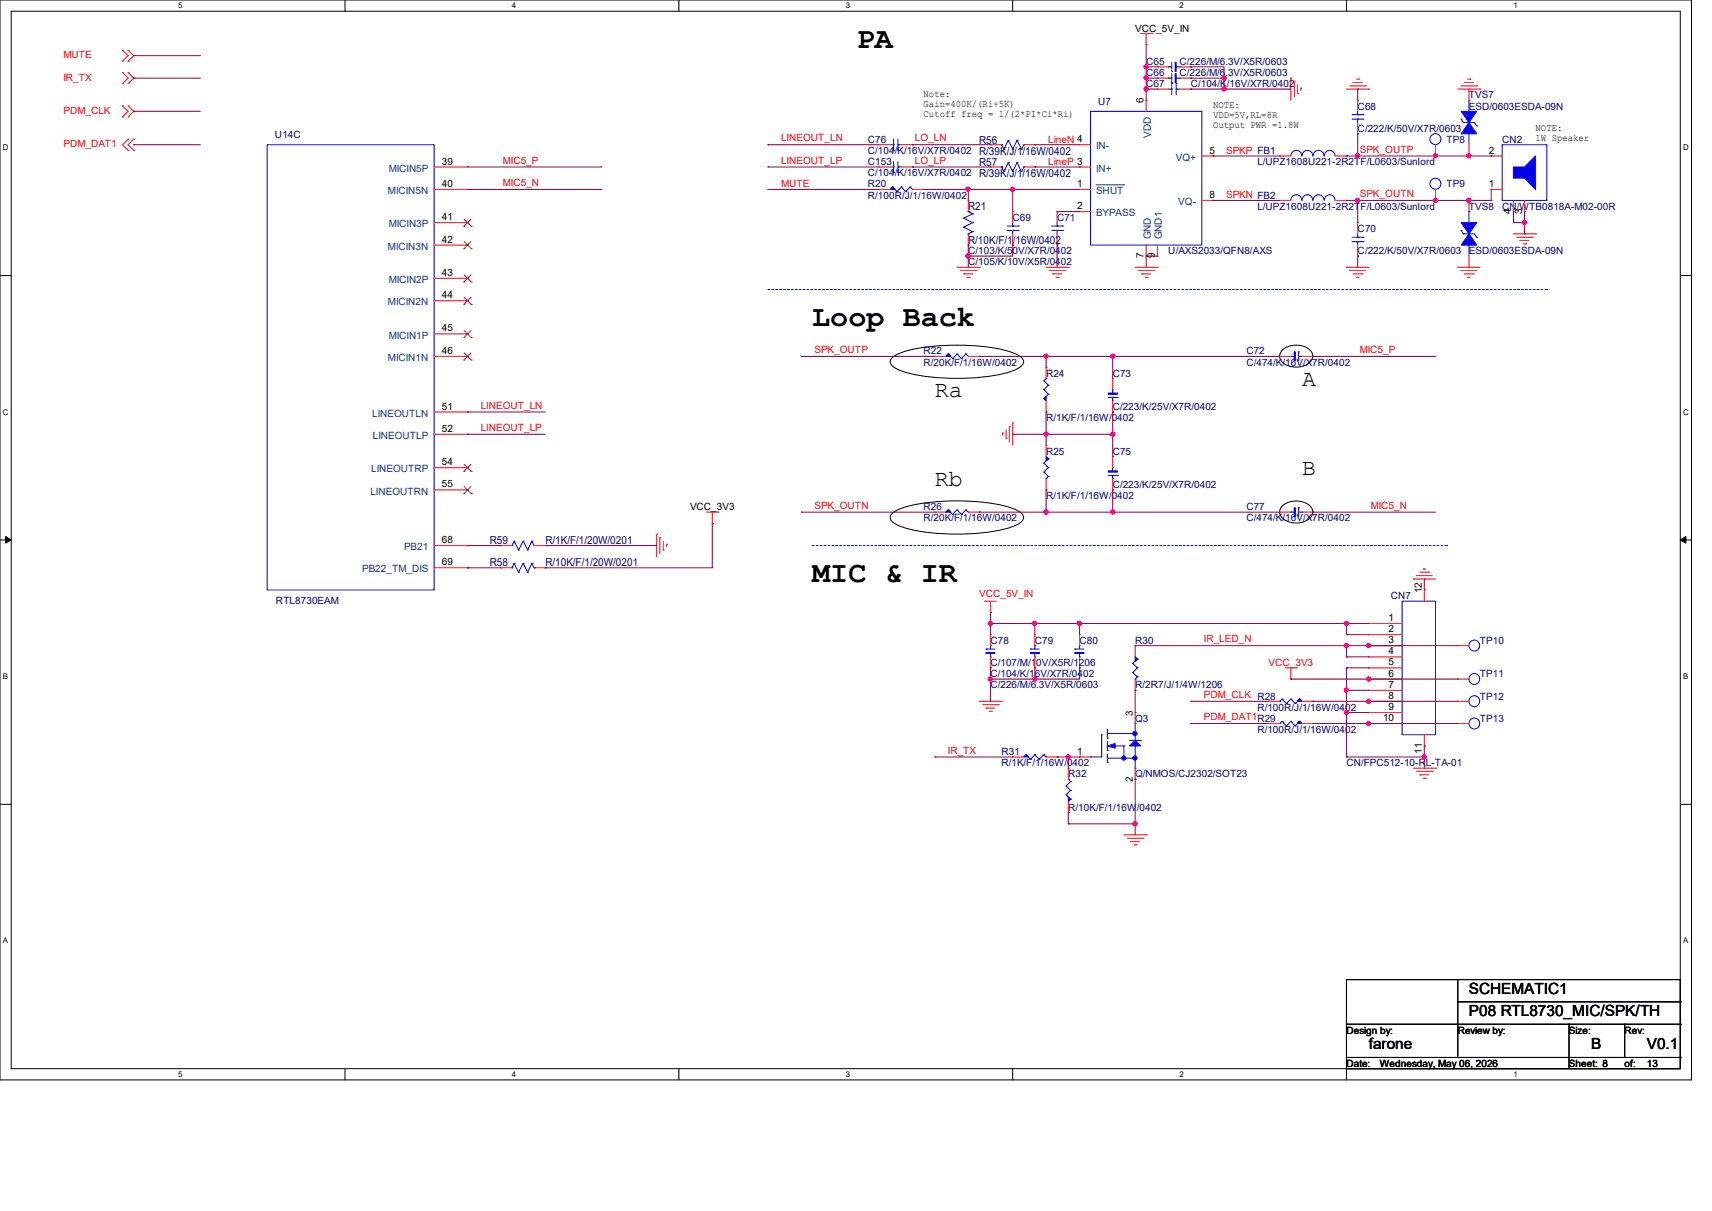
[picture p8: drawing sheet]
<svg xmlns="http://www.w3.org/2000/svg" width="297mm" height="210mm" viewBox="0 0 297 210" stroke-linecap="round" stroke-linejoin="round" font-family="sans-serif">
<path d="M0 0h293.5v187.3h-293.5zM1.9 1.9h289.6v183.4h-289.6z" fill="none" stroke="#000" stroke-width=".17"/>
<g fill="#fff">
<path d="M30.9 .2h.8v1.5h-.8z"/>
<path d="M30.9 185.5h.8v1.6h-.8z"/>
</g>
<path d="M59.9 0v1.9M59.9 185.3v2" fill="none" stroke="#000" stroke-width=".17"/>
<g fill="#fff">
<path d="M88.8 .2h.8v1.5h-.8z"/>
<path d="M88.8 185.5h.8v1.6h-.8z"/>
</g>
<path d="M117.8 0v1.9M117.8 185.3v2" fill="none" stroke="#000" stroke-width=".17"/>
<g fill="#fff">
<path d="M146.7 .2h.8v1.5h-.8z"/>
<path d="M146.7 185.5h.8v1.6h-.8z"/>
</g>
<path d="M175.7 0v1.9M175.7 185.3v2" fill="none" stroke="#000" stroke-width=".17"/>
<g fill="#fff">
<path d="M204.6 .2h.8v1.5h-.8z"/>
<path d="M204.6 185.5h.8v1.6h-.8z"/>
</g>
<path d="M233.6 0v1.9M233.6 185.3v2" fill="none" stroke="#000" stroke-width=".17"/>
<g fill="#fff">
<path d="M262.6 .2h.7v1.5h-.7z"/>
<path d="M262.6 185.5h.7v1.6h-.7z"/>
<path d="M.5 24.8h1v1.6h-1z"/>
<path d="M292 24.8h1v1.6h-1z"/>
<path d="M.5 70.7h1v1.5h-1z"/>
<path d="M292 70.7h1v1.5h-1z"/>
</g>
<path d="M0 47.8h1.9M291.5 47.8h2" fill="none" stroke="#000" stroke-width=".17"/>
<g fill="#fff">
<path d="M.5 116.5h.9v1.6h-.9z"/>
<path d="M292 116.5h.9v1.6h-.9z"/>
</g>
<path d="M0 93.6h1.9M291.5 93.6h2" fill="none" stroke="#000" stroke-width=".17"/>
<path d="M1 93l.9 .6-.9 .6zM291.5 93.6l1-.6v1.2z" fill="#000" stroke="#000" stroke-width=".17"/>
<g fill="#fff">
<path d="M.5 162.4h.9v1.5h-.9z"/>
<path d="M292 162.4h.9v1.5h-.9z"/>
</g>
<g fill="none" stroke="#000" stroke-width=".17">
<path d="M154.9 61.9a13.7 13.7 0 0 1 6.2-1.8 36.4 36.4 0 0 1 14.6 1.1 2.34 2.34 0 0 1 1.9 1.5 2.34 2.34 0 0 1-1.9 1.6 36.7 36.7 0 0 1-16 .9 12.1 12.1 0 0 1-4.8-1.6 .95 .95 0 0 1 0-1.7zM222.6 60.6a3.8 3.8 0 0 1 4.9 .3 1.53 1.53 0 0 1-.8 2.4 3.7 3.7 0 0 1-4.4-.7 1.4 1.4 0 0 1 .3-2zM154.9 88.9a13.7 13.7 0 0 1 6.2-1.8 36.4 36.4 0 0 1 14.6 1.1 2.34 2.34 0 0 1 1.9 1.5 2.34 2.34 0 0 1-1.9 1.6 36.7 36.7 0 0 1-16 .9 12.1 12.1 0 0 1-4.8-1.6 .95 .95 0 0 1 0-1.7zM222.6 87.6a3.8 3.8 0 0 1 4.9 .4 1.53 1.53 0 0 1-.8 2.3 3.7 3.7 0 0 1-4.4-.7 1.4 1.4 0 0 1 .3-2zM0 139.5h1.9M291.5 139.5h2M233.6 169.9h57.9v15.4h-57.9zM233.6 177.6h57.9M252.9 169.9h.1M252.9 173.7h38.6M252.9 169.9v13.5M272.2 177.6h.1"/>
<path d="M272.2 177.6v7.7M281.9 177.6h.1M281.9 177.6v5.8M291.5 177.6h.1M291.5 173.7h.1M233.6 183.4h57.9M291.5 183.4h.1"/>
</g>
<path d="M133.2 50.2h135.2M268.4 50.2h.1M140.9 94.6h110.1M251 94.6h.1" fill="none" stroke="#00f" stroke-width=".17" stroke-dasharray=".3 .3"/>
<g fill="none" stroke="#f00" stroke-width=".17">
<path d="M21.3 14.5h.1M21.3 12.6h.1M21.3 10.6h.1M21.3 8.7h.1M21.3 18.4h.1M21.3 12.6l.9 .9-.9 1M21.3 8.7l.9 1-.9 .9M21.3 18.4l.9 .9-.9 1M22.2 12.6h.1M22.2 14.5h.1M22.2 8.7h.1M22.2 10.6h.1"/>
<path d="M22.2 18.4h.1M22.2 12.6l1 .9-1 1M22.2 8.7l1 1-1 .9M22.2 18.4l1 .9-1 1M197.9 5.8h1.9M198.8 7.7h.1M198.8 17.4h.1M198.8 5.8v1.9M198.8 17.4v1.9M199.8 5.8h.1M200.8 13.5h.1M200.8 15.5h.1"/>
<path d="M200.8 11.6h.1M200.8 15.5h1.9M200.8 13.5h1.9M200.8 11.6h1.9M204.6 15.5h2M204.6 13.5h2M204.6 11.6h2M206.6 13.5h.1M206.6 15.5h.1M206.6 11.6h.1M223.9 13.5h.1M223.9 13.5v3.9"/>
<path d="M224.5 14.1h.1M224.5 14.1v2.7M225.1 16.2h.1M225.1 14.7v1.5M225.7 15.3h.1M225.7 15.3v.4M233.6 15.5h3.8M234.2 14.9h2.7M234.7 14.3h.1M234.7 14.3h1.6M235.3 13.7h.4M235.5 17.4h.1"/>
<path d="M235.5 17.4v1.9M235.7 13.7h.1M236.9 14.9h.1M237.4 15.5h.1M252.9 15.5h3.9M253.5 14.9h2.7M254 14.3h.1M254 14.3h1.6M254.6 13.7h.4M254.8 15.5h.1M254.8 15.5v1.9M255 13.7h.1"/>
<path d="M256.2 14.9h.1M256.8 15.5h.1M21.3 20.3h.1M22.2 20.3h.1M22.2 26.1h.1M22.2 24.1h.1M22.2 24.1l-.9 1 .9 1M23.2 26.1h.1M23.2 24.1h.1M23.2 24.1l-1 1 1 1M75.3 32.9h5.8M75.3 29h5.8"/>
<path d="M75.3 38.6h5.8M81.1 29h.1M81.1 32.9h.1M81.1 38.6h.1M152.5 32.9h.1M152.5 25.1h.1M152.5 29h.1M152.5 32.9h1.9M152.5 29h1.9M152.5 25.1h1.9M156.4 29h1.9M156.4 25.1h1.9"/>
<path d="M158.3 25.1h.1M158.3 29h.1M158.3 32.9h1.9M160.2 32.9h.1M168 34.8h.1M168 34.8v1.9M171.8 25.1h.1M171.8 29h.1M171.8 29h1.9M171.8 25.1h1.9M175.7 36.7h.1M175.7 36.7v1.9"/>
<path d="M177.6 29h1.9M177.6 25.1h1.9M179.5 25.1h.1M179.5 29h.1M183.4 36.7h.1M183.4 36.7v1.9M187.3 32.9h.1M187.3 36.7h.1M187.3 29h.1M187.3 25.1h.1M187.3 32.9h1.9M187.3 29h1.9"/>
<path d="M187.3 25.1h1.9M187.3 36.7h1.9M208.5 27.1h1.9M208.5 34.8h1.9M210.4 27.1h.1M210.4 34.8h.1M222 27.1h.1M222 34.8h.1M222 27.1h1.9M222 34.8h1.9M231.6 27.1h2M231.6 34.8h2"/>
<path d="M233.6 27.1h.1M233.6 34.8h.1M235.5 23.2h.1M235.5 38.6h.1M235.5 21.3v1.9M235.5 38.6v2M249 27.1h.1M249 34.8h.1M249 25.1v2M249 32.9v1.9M254.8 27.1h.1M254.8 34.8h.1"/>
<path d="M254.8 25.1v2M254.8 34.8v1.9M258.7 32.9h.1M258.7 27.1h.1M258.7 32.9h1.9M258.7 27.1h1.9M262.6 36.7h.1M262.6 34.8v1.9M264.5 36.7h.1M264.5 34.8v1.9M75.3 42.5h5.8M75.3 48.3h5.8"/>
<path d="M75.3 52.2h5.8M75.3 57.9h5.8M81.1 42.5h.1M81.1 48.3h.1M81.1 52.2h.1M81.1 57.9h.1M166 46.4h3.9M166.6 46.9h2.7M167.2 47.5h.1M167.2 47.5h1.5M167.8 48.1h.3M168 42.5h.1"/>
<path d="M168 40.6v1.9M168.1 48.1h.1M169.3 46.9h.1M169.9 46.4h.1M175.7 42.5h.1M175.7 40.6v1.9M181.5 46.4h3.8M182 46.9h2.7M182.6 47.5h.1M182.6 47.5h1.6M183.2 48.1h.4M183.4 42.5h.1"/>
<path d="M183.4 40.6v1.9M183.6 48.1h.1M184.7 46.9h.1M185.3 46.4h.1M196.9 46.4h3.9M197.5 46.9h2.7M198.1 47.5h.1M198.1 47.5h1.5M198.7 48.1h.4M198.8 44.4h.1M198.8 42.5v1.9M199.1 48.1h.1"/>
<path d="M200.2 46.9h.1M200.8 46.4h.1M200.8 44.4h.1M200.8 42.5v1.9M233.6 46.4h.1M233.6 46.4h3.8M234.2 46.9h.1M234.2 46.9h2.7M234.7 47.5h1.6M235.3 48.1h.1M235.3 48.1h.4M235.5 44.4h.1"/>
<path d="M235.5 42.5v1.9M236.3 47.5h.1M252.9 46.4h.1M252.9 46.4h3.9M253.5 46.9h.1M253.5 46.9h2.7M254 47.5h1.6M254.6 48.1h.1M254.6 48.1h.4M254.8 46.4h.1M254.8 44.4v2M255.6 47.5h.1"/>
<path d="M262.6 40.6h3.8M263.1 41.1h2.8M263.7 41.7h.1M263.7 41.7h1.6M264.3 42.3h.4M264.7 42.3h.1M265.9 41.1h.1M266.4 40.6h.1M75.3 61.8h5.8M75.3 71.5h5.8M75.3 75.3h5.8M81.1 61.8h.1"/>
<path d="M81.1 71.5h.1M81.1 75.3h.1M162.2 61.8h.1M162.2 61.8h1.9M168 61.8h1.9M169.9 61.8h.1M173.9 75.1h.1M173.9 75.1v.4M174.5 76.1h.1M174.5 74.5v1.6M175.1 74h.1M175.1 74v2.7"/>
<path d="M175.7 73.4h.1M175.7 73.4v3.8M181.5 77.2h.1M181.5 71.5h.1M181.5 63.7h.1M181.5 63.7v2M181.5 69.5v2M181.5 77.2v2M193 79.2h.1M193 65.7h.1M193 71.5h.1M193 65.7v1.9"/>
<path d="M193 69.5v2M193 79.2v1.9M222 61.8h.1M222 61.8h1.9M225.9 61.8h1.9M227.8 61.8h.1M75.3 81.1h5.8M75.3 85h5.8M75.3 94.6h5.8M75.3 98.5h5.8M81.1 81.1h.1M81.1 85h.1"/>
<path d="M81.1 94.6h.1M81.1 98.5h.1M86.9 94.6h.1M86.9 98.5h.1M86.9 94.6h1.9M86.9 98.5h1.9M92.7 94.6h1.9M92.7 98.5h1.9M94.6 94.6h.1M94.6 98.5h.1M113.9 92.7h.1M113.9 92.7v3.8"/>
<path d="M114.5 93.3h.1M114.5 93.3v2.7M115.1 95.4h.1M115.1 93.9v1.5M115.7 94.4h.1M115.7 94.4v.4M122.6 88.8h1.9M123.6 90.8h.1M123.6 88.8v2M124.5 88.8h.1M162.2 88.8h.1M162.2 88.8h1.9"/>
<path d="M168 88.8h1.9M169.9 88.8h.1M181.5 85h.1M181.5 83v2M193 85h.1M193 83v2M222 88.8h.1M222 88.8h1.9M225.9 88.8h1.9M227.8 88.8h.1M245.7 99.8h.1M245.7 99.8h2.8"/>
<path d="M246.3 99.2h1.6M246.9 98.7h.1M246.9 98.7h.4M247.9 99.2h.1M170.9 104.3h.1M170.9 104.3h1.9M171.8 106.2h.1M171.8 115.8h.1M171.8 110.1h.1M171.8 104.3v1.9M171.8 110.1v1.9M171.8 113.9v1.9"/>
<path d="M179.5 115.8h.1M179.5 110.1h.1M179.5 110.1v1.9M179.5 113.9v1.9M187.3 115.8h.1M187.3 110.1h.1M187.3 110.1v1.9M187.3 113.9v1.9M196.9 112h.1M196.9 119.7h.1M196.9 112v1.9M196.9 117.8v1.9"/>
<path d="M223 115.8h1.9M223.9 117.8h.1M223.9 115.8v2M224.9 115.8h.1M237.4 108.1h.1M237.4 110.1h.1M237.4 112h.1M237.4 113.9h.1M237.4 115.8h.1M237.4 117.8h.1M237.4 119.7h.1M237.4 115.8h5.8"/>
<path d="M237.4 117.8h5.8M237.4 108.1h5.8M237.4 110.1h5.8M237.4 112h5.8M237.4 113.9h5.8M237.4 119.7h5.8M245.2 100.4h.1M245.2 100.4h3.8M247.1 102.3h.1M247.1 102.3v2M252.9 117.8h.1M252.9 112h.1"/>
<path d="M252.9 117.8h1.9M252.9 112h1.9M169.9 121.6h3.8M170.5 122.2h2.7M171.1 122.8h.1M171.1 122.8h1.5M171.6 123.4h.4M172 123.4h.1M173.2 122.2h.1M173.7 121.6h.1M175.7 131.3h.1M175.7 131.3h1.9"/>
<path d="M181.5 131.3h1.9M183.4 131.3h.1M185.3 133.2h.1M185.3 133.2v1.9M185.3 139v1.9M187.3 131.3h.1M187.3 131.3h1.9M196.9 135.1h.1M196.9 123.6h.1M196.9 123.6v1.9M196.9 133.2v1.9M220.1 125.5h.1"/>
<path d="M220.1 121.6h.1M220.1 121.6h1.9M220.1 125.5h1.9M225.9 121.6h1.9M225.9 125.5h1.9M227.8 125.5h.1M227.8 121.6h.1M237.4 121.6h.1M237.4 123.6h.1M237.4 125.5h.1M237.4 121.6h5.8M237.4 125.5h5.8"/>
<path d="M237.4 123.6h5.8M245.2 133.2h3.8M245.7 133.8h2.8M246.3 134.4h.1M246.3 134.4h1.6M246.9 135h.4M247.1 129.4h.1M247.1 127.4v2M247.3 135h.1M248.5 133.8h.1M249 133.2h.1M252.9 121.6h.1"/>
<path d="M252.9 125.5h.1M252.9 121.6h1.9M252.9 125.5h1.9M185.3 140.9h.1M195 144.8h3.8M195.6 145.4h2.7M196.1 146h.1M196.1 146h1.6M196.7 146.5h.4M197.1 146.5h.1M198.3 145.4h.1M198.8 144.8h.1"/>
</g>
<g fill="none" stroke="#00f" stroke-width=".17">
<path d="M189.2 19.3h19.3v23.2h-19.3zM202.7 13.5h.1M202.7 11.6h.1M202.7 13.5h.6M202.7 15.5h.6M202.7 11.6h.6M203.3 14.3h.1M203.3 14.5h.1M203.3 15.5h.1M203.3 12.4h.1M203.3 10.8v1.6M203.3 12.7v1.6"/>
<path d="M203.3 14.5v1.9M204 14.5h.1M204 15.5h.1M204 13.5h.6M204 14.5v1.9M204 15.5h.6M204 11.6h.6M204.6 13.5h.1M204.6 11.6h.1M234.6 19.9h1.9M235.5 19.9h.1M235.5 19.3v.6"/>
<path d="M236.5 19.9h.1M254.8 17.4h.1M254.8 17.4v1.9M46.4 25.1h28.9v77.2h-28.9zM154.4 25.1h.6M154.4 29h.6M154.9 32.4h.1M154.9 32.4l-.5 .5M154.9 32.4l.7 .8M155 26.1h.1M155 25.1h.1M155 29.9h.1"/>
<path d="M155 29h.1M155 24.1v2M155 28v1.9M155.6 33.2h.1M155.8 26.1h.1M155.8 25.1h.1M155.8 29.9h.1M155.8 29h.1M155.8 24.1v2M155.8 28v1.9M155.8 25.1h.6M155.8 29h.6"/>
<path d="M156.4 32.4h.1M156.4 32.4l-.8 .8M156.4 32.4l.7 .8M157.1 33.2h.1M157.9 32.4h.1M157.9 32.4l-.8 .8M157.9 32.4l.4 .5M158.3 32.9h.1M167.2 39.4h.1M167.2 37.8h.1M167.2 37.8l1.5 .8M167.2 39.4l1.5 .8"/>
<path d="M168 36.7h.1M168 36.7l.7 .4M168.7 37.1h.1M168.7 38.6h.1M168.7 38.6l-1.5 .8M168.7 37.1l-1.5 .7M173.7 25.1h.1M173.7 29h.1M173.7 25.1l.5 .8M173.7 29l.5 .8M174.2 25.9h.1M174.2 29.8h.1"/>
<path d="M174.7 40h2M174.7 39.2h2M174.9 24.3h.1M174.9 28.2h.1M174.9 24.3l.8 1.6M174.9 24.3l-.7 1.6M174.9 28.2l.8 1.6M174.9 28.2l-.7 1.6M175.7 39.2h.1M175.7 40h.1M175.7 25.9h.1M175.7 29.8h.1"/>
<path d="M175.7 38.6v.6M175.7 40v.6M176.4 24.3h.1M176.4 28.2h.1M176.4 24.3l.8 1.6M176.4 24.3l-.7 1.6M176.4 28.2l.8 1.6M176.4 28.2l-.7 1.6M176.7 40h.1M176.7 39.2h.1M177.2 25.9h.1M177.2 29.8h.1"/>
<path d="M177.6 25.1h.1M177.6 29h.1M177.6 25.1l-.4 .8M177.6 29l-.4 .8M182.5 40h1.9M182.5 39.2h1.9M183.4 39.2h.1M183.4 40h.1M183.4 38.6v.6M183.4 40v.6M184.4 40h.1M184.4 39.2h.1"/>
<path d="M223.9 27.1a.95 .95 0 0 1 1-1 .95 .95 0 0 1 .9 1M225.8 34.8a.95 .95 0 0 0-.9-1 .95 .95 0 0 0-1 1M225.9 27.1a.93 .93 0 0 1 .9-1 .93 .93 0 0 1 1 1M227.8 34.8a.93 .93 0 0 0-1-1 .93 .93 0 0 0-.9 1M227.8 27.1a.95 .95 0 0 1 .9-1 .95 .95 0 0 1 1 1M229.7 34.8a.95 .95 0 0 0-1-1 .95 .95 0 0 0-.9 1M229.7 27.1a.93 .93 0 0 1 1-1 .93 .93 0 0 1 .9 1M231.6 34.8a.93 .93 0 0 0-.9-1 .93 .93 0 0 0-1 1M234.6 20.7h1.9M235.5 20.7h.1M235.5 20.7v.6M236.5 20.7h.1"/>
<path d="M253.5 20.7h.1M253.5 40h.1M253.5 20.7l.4 .6M253.5 40l.4 .6M253.9 21.3h.1M253.9 21.3h1.9l.4 .5M254.8 23.2h.1M254.8 36.7h.1M254.8 23.2v1.9M254.8 36.7v1.9M256.2 21.8h.1M260.6 25.1h7.8v9.7h-7.8z"/>
<path d="M168 40.6h.1M168.7 40.2h.1M168.7 40.2l-.7 .4M234.6 41.9h1.9M234.6 41.1h1.9M235.5 41.1h.1M235.5 41.9h.1M235.5 40.6v.5M235.5 41.9v.6M236.5 41.9h.1M236.5 41.1h.1M253.9 40.6h.1"/>
<path d="M253.9 40.6h1.9l.4 .5M254.8 42.5h.1M254.8 42.5v1.9M256.2 41.1h.1M164.5 61.4h.1M164.5 61.4l-.4 .4M164.5 61.4l.8 .8M165.3 62.2h.1M166 61.4h.1M166 61.4l-.7 .8M166 61.4l.8 .8M166.8 62.2h.1"/>
<path d="M167.6 61.4h.1M167.6 61.4l-.8 .8M167.6 61.4l.4 .4M168 61.8h.1M181.1 69.1h.1M181.1 67.6h.1M181.1 66h.1M181.1 69.1l.4 .4M181.1 67.6l.8 .8M181.1 66l.8 .8M181.5 65.7h.1M181.5 79.2l.4 .3"/>
<path d="M181.5 65.7l-.4 .3M181.9 79.5h.1M181.9 68.4h.1M181.9 66.8h.1M181.9 79.5l-.8 .8M181.9 68.4l-.8 .7M181.9 66.8l-.8 .8M192.3 68.9h1.5M193 69.5h.1M193 67.6h.1M193 67.6v.6M193 68.9v.6"/>
<path d="M193.8 68.9h.1M223.9 61.8h.1M223.9 61.8h.6M225.3 61h.1M225.3 61v1.6M225.3 61.8h.6M225.9 61.8h.1M88.8 94.6h.1M88.8 98.5h.1M89.2 93.9h.1M89.2 97.7h.1M89.2 93.9l.8 1.5"/>
<path d="M89.2 93.9l-.4 .7M89.2 97.7l.8 1.5M89.2 97.7l-.4 .8M90 95.4h.1M90 99.2h.1M90.8 93.9h.1M90.8 97.7h.1M90.8 93.9l.7 1.5M90.8 93.9l-.8 1.5M90.8 97.7l.7 1.5M90.8 97.7l-.8 1.5M91.5 95.4h.1"/>
<path d="M91.5 99.2h.1M92.3 93.9h.1M92.3 97.7h.1M92.3 93.9l-.8 1.5M92.3 93.9l.4 .7M92.3 97.7l-.8 1.5M92.3 97.7l.4 .8M92.7 94.6h.1M92.7 98.5h.1M164.5 88.4h.1M164.5 88.4l-.4 .4M164.5 88.4l.8 .8"/>
<path d="M165.3 89.2h.1M166 88.4h.1M166 88.4l-.7 .8M166 88.4l.8 .8M166.8 89.2h.1M167.6 88.4h.1M167.6 88.4l-.8 .8M167.6 88.4l.4 .4M168 88.8h.1M181.1 80.3h.1M181.1 81.9h.1M181.1 80.3l.8 .8"/>
<path d="M181.1 81.9l.8 .7M181.5 83h.1M181.9 81.1h.1M181.9 82.6h.1M181.9 81.1l-.8 .8M181.9 82.6l-.4 .4M192.3 82.5h1.5M193 83h.1M193 81.1h.1M193 81.1v.6M193 82.5v.5M193.8 82.5h.1"/>
<path d="M223.9 88.8h.1M223.9 88.8h.6M225.3 88.1h.1M225.3 88.8h.6M225.3 88.1v1.5M225.9 88.8h.1M171.1 112.6h.1M171.1 112.6h1.5M171.8 112h.1M171.8 113.9h.1M171.8 112v.6M171.8 113.3v.6"/>
<path d="M178.8 112.6h.1M178.8 112.6h1.5M179.5 112h.1M179.5 113.9h.1M179.5 112v.6M179.5 113.3v.6M186.5 112.6h.1M186.5 112.6h1.5M187.3 112h.1M187.3 113.9h.1M187.3 112v.6M187.3 113.3v.6"/>
<path d="M196.5 115.1h.1M196.5 116.6h.1M196.5 115.1l.8 .7M196.5 116.6l.8 .8M196.9 117.8h.1M196.9 113.9l.4 .4M197.3 114.3h.1M197.3 115.8h.1M197.3 117.4h.1M197.3 114.3l-.8 .8M197.3 115.8l-.8 .8M197.3 117.4l-.4 .4"/>
<path d="M243.2 104.3h5.8v23.1h-5.8zM178 130.9h.1M178 130.9l-.4 .4M178 130.9l.8 .8M178.8 131.7h.1M179.5 130.9h.1M179.5 130.9l-.7 .8M179.5 130.9l.8 .8M180.3 131.7h.1M181.1 130.9h.1M181.1 130.9l-.8 .8M181.1 130.9l.4 .4"/>
<path d="M181.5 131.3h.1M185 137.8h.1M185 136.3h.1M185 137.8l.7 .8M185 136.3l.7 .8M185.3 135.1h.1M185.3 135.1l.4 .5M185.7 138.6h.1M185.7 137.1h.1M185.7 135.6h.1M185.7 138.6l-.4 .4M185.7 137.1l-.7 .7"/>
<path d="M185.7 135.6l-.7 .7M189.2 131.3h.1M191.1 127.4h.1M191.1 127.4v3.9h-1.9M192.1 132.2h.1M192.1 131.5h.1M192.1 128h.1M192.1 130.1h.1M192.1 126.4v1.6M192.1 128.6v1.5M192.1 130.7v1.5M192.1 127.2h4.8"/>
<path d="M192.1 131.5h4.8M193 129.4h.1M193 129.4h2M195 129.4h.1M195 129.4v1.9M196 128.4h1.9M196.9 133.2h.1M196.9 127.2h.1M196.9 125.5h.1M196.9 129.4h.1M196.9 125.5v2.9M196.9 129.4v3.8"/>
<path d="M197.9 128.4h.1M222 125.5h.1M222 121.6h.1M222.4 125.1h.1M222.4 121.2h.1M222.4 125.1l.8 .8M222.4 125.1l-.4 .4M222.4 121.2l.8 .8M222.4 121.2l-.4 .4M223.2 125.9h.1M223.2 122h.1M223.9 125.1h.1"/>
<path d="M223.9 121.2h.1M223.9 125.1l.8 .8M223.9 125.1l-.7 .8M223.9 121.2l.8 .8M223.9 121.2l-.7 .8M224.7 125.9h.1M224.7 122h.1M225.5 125.1h.1M225.5 121.2h.1M225.5 125.1l.4 .4M225.5 125.1l-.8 .8M225.5 121.2l.4 .4"/>
<path d="M225.5 121.2l-.8 .8"/>
<circle cx="249" cy="31.9" r=".95"/>
<circle cx="249" cy="24.1" r=".95"/>
<circle cx="255.8" cy="117.7" r=".94"/>
<circle cx="255.8" cy="111.9" r=".94"/>
<circle cx="255.8" cy="121.6" r=".94"/>
<circle cx="255.8" cy="125.5" r=".94"/>
</g>
<g fill="#00f" stroke="#00f" stroke-width=".17">
<path d="M196.9 128.4l1 1h-1.9z"/>
<path d="M192.1 129.4l1.4-.5v.9z"/>
<path d="M262.6 29h1.9l1.9-1.9v5.8l-1.9-2h-1.9z" fill-rule="evenodd"/>
<path d="M186.5 113.2h1.5v.1h-1.5z" fill-rule="evenodd"/>
<path d="M164.1 61.8l.4-.4 .4 .4-.4-.4 .4 .4z" fill-rule="evenodd"/>
<path d="M225.1 125.5l.4-.4 .4 .4h-.8l.4-.4z" fill-rule="evenodd"/>
<path d="M154.4 32.9l.5-.5 .3 .5-.3-.5 .3 .5z" fill-rule="evenodd"/>
<path d="M164.1 88.8l.4-.4 .4 .4-.4-.4 .4 .4z" fill-rule="evenodd"/>
<path d="M254.8 21.3l1.4 1.9h-2.7z" fill-rule="evenodd"/>
<path d="M253.5 19.3h2.7l-1.4 2z" fill-rule="evenodd"/>
<path d="M181.5 79.2l.4 .3-.4 .4 .4-.4-.4 .4z" fill-rule="evenodd"/>
<path d="M224.5 88.1h.2v1.5h-.2z" fill-rule="evenodd"/>
<path d="M224.5 61h.2v1.6h-.2z" fill-rule="evenodd"/>
<path d="M203.9 12.7h.1v1.6h-.1z" fill-rule="evenodd"/>
<path d="M178 130.9l.4 .4h-.8l.4-.4 .4 .4z" fill-rule="evenodd"/>
<path d="M181.1 69.1l.4-.4v.8l-.4-.4 .4-.4z" fill-rule="evenodd"/>
<path d="M196.9 113.9l.4 .4-.4 .4 .4-.4-.4 .4z" fill-rule="evenodd"/>
<path d="M171.1 113.2h1.5v.1h-1.5z" fill-rule="evenodd"/>
<path d="M192.3 81.7h1.5v.2h-1.5z" fill-rule="evenodd"/>
<path d="M178.8 113.2h1.5v.1h-1.5z" fill-rule="evenodd"/>
<path d="M192.3 68.2h1.5v.2h-1.5z" fill-rule="evenodd"/>
<path d="M225.1 121.6l.4-.4 .4 .4h-.8l.4-.4z" fill-rule="evenodd"/>
<path d="M185.3 138.2l.4 .4-.4 .4v-.8l.4 .4z" fill-rule="evenodd"/>
<path d="M203.9 10.8h.1v1.6h-.1z" fill-rule="evenodd"/>
<path d="M254.8 40.6l1.4 1.9h-2.7z" fill-rule="evenodd"/>
<path d="M253.5 38.6h2.7l-1.4 2z" fill-rule="evenodd"/>
<circle cx="196.9" cy="127.2" r=".37"/>
<circle cx="195" cy="131.5" r=".36"/>
<circle cx="196.9" cy="131.5" r=".37"/>
</g>
<g fill="none" stroke="#804000" stroke-width=".17">
<path d="M80.5 39.2h.1M80.5 38l1.2 1.2M81.7 38l-1.2 1.2M81.7 39.2h.1M80.5 43.1h.1M80.5 48.9h.1M80.5 52.8h.1M80.5 58.5h.1M80.5 41.9l1.2 1.2M80.5 47.7l1.2 1.2M80.5 51.6l1.2 1.2M80.5 57.3l1.2 1.2"/>
<path d="M81.7 41.9l-1.2 1.2M81.7 47.7l-1.2 1.2M81.7 51.6l-1.2 1.2M81.7 57.3l-1.2 1.2M81.7 43.1h.1M81.7 48.9h.1M81.7 52.8h.1M81.7 58.5h.1M80.5 62.4h.1M80.5 61.2l1.2 1.2M81.7 61.2l-1.2 1.2M81.7 62.4h.1"/>
<path d="M80.5 81.7h.1M80.5 85.6h.1M80.5 80.5l1.2 1.2M80.5 84.4l1.2 1.2M81.7 80.5l-1.2 1.2M81.7 84.4l-1.2 1.2M81.7 81.7h.1M81.7 85.6h.1"/>
</g>
<path d="M190.2 32h4.7M194.9 32h.1" fill="none" stroke="#004080" stroke-width=".17"/>
<g fill="none" stroke="#800040" stroke-width=".17">
<path d="M23.2 13.5h.1M23.2 9.7h.1M23.2 19.3h.1M23.2 13.5h11.6M23.2 9.7h11.6M23.2 19.3h11.6M198.8 11.6h.1M198.8 13.5h.1M198.8 15.5h.1M198.8 13.5h2M198.8 11.6h2M198.8 7.7v9.7"/>
<path d="M198.8 15.5h2M206.6 13.5h.1M206.6 11.6h.1M206.6 15.5h.1M206.6 13.5h5.7M206.6 11.6h5.7v3.9M206.6 15.5h17.3M212.3 13.5h.1M212.3 15.5h.1M235.5 15.5h.1M235.5 15.5v1.9M23.2 25.1h.1"/>
<path d="M23.2 25.1h11.6M81.1 29h23.2M81.1 32.9h23.2M104.3 29h.1M104.3 32.9h.1M133.2 32.9h.1M133.2 25.1h.1M133.2 29h.1M133.2 25.1h19.3M133.2 29h19.3M133.2 32.9h19.3M158.3 25.1h.1"/>
<path d="M158.3 29h.1M158.3 25.1h13.5M158.3 29h13.5M160.2 32.9h.1M160.2 32.9h27.1M168 32.9h.1M168 32.9v1.9M175.7 32.9h.1M175.7 32.9v3.8M179.5 25.1h.1M179.5 29h.1M179.5 25.1h7.8"/>
<path d="M179.5 29h7.8M183.4 36.7h.1M183.4 36.7h3.9M210.4 34.8h.1M210.4 27.1h.1M210.4 27.1h11.6M210.4 34.8h11.6M233.6 27.1h.1M233.6 34.8h.1M233.6 27.1h25.1M233.6 34.8h25.1M235.5 23.2h.1"/>
<path d="M235.5 27.1h.1M235.5 34.8h.1M235.5 23.2v3.9M235.5 34.8v3.8M254.8 27.1h.1M254.8 34.8h.1M258.7 32.9h.1M258.7 27.1h.1M258.7 34.8h.1M258.7 32.9v1.9M262.6 38.6h.1M262.6 36.7v1.9"/>
<path d="M262.6 38.6h1.9M264.5 38.6h.1M264.5 36.7v3.9M168 42.5h.1M168 44.4h.1M168 42.5v3.9M175.7 42.5h.1M175.7 42.5v1.9h-7.7M183.4 42.5h.1M183.4 42.5v3.9M198.8 44.4h.1M198.8 44.4h2"/>
<path d="M198.8 44.4v2M235.5 44.4h.1M235.5 44.4v2M264.5 40.6h.1M81.1 71.5h.1M81.1 75.3h.1M81.1 75.3h13.5M81.1 71.5h13.5M139 61.8h.1M139 61.8h23.2M169.9 61.8h.1M169.9 61.8h52.1"/>
<path d="M175.7 75.3h.1M175.7 75.3h17.3M181.5 75.3h.1M181.5 61.8h.1M181.5 71.5h.1M181.5 61.8v1.9M181.5 71.5v5.7M193 61.8h.1M193 75.3h.1M193 71.5h.1M193 61.8v3.9M193 71.5v7.7"/>
<path d="M227.8 61.8h.1M227.8 61.8h21.2M81.1 98.5h.1M81.1 98.5h5.8M81.1 94.6h5.8M86.9 94.6h.1M94.6 98.5h.1M94.6 94.6h.1M94.6 94.6h19.3M123.6 90.8h.1M123.6 90.8v7.7h-29M139 88.8h.1"/>
<path d="M139 88.8h23.2M169.9 88.8h.1M169.9 88.8h52.1M181.5 85h.1M181.5 88.8h.1M181.5 85v3.8M193 88.8h.1M193 85h.1M193 85v3.8M227.8 88.8h.1M227.8 88.8h21.2M171.8 108.1h.1"/>
<path d="M171.8 115.8h.1M171.8 117.8h.1M171.8 106.2h.1M171.8 108.1h65.6M171.8 106.2v3.9M171.8 115.8v5.8M179.5 108.1h.1M179.5 117.8h.1M179.5 115.8h.1M179.5 108.1v2M179.5 115.8v2M187.3 108.1h.1"/>
<path d="M187.3 115.8h.1M187.3 115.8v2h-15.5M187.3 108.1v2M196.9 112h.1M196.9 119.7h.1M196.9 112h56M196.9 119.7v3.9M223.9 117.8h.1M223.9 117.8h29M233.6 108.1h.1M233.6 112h.1M233.6 113.9h.1"/>
<path d="M233.6 115.8h.1M233.6 119.7h.1M233.6 110.1h.1M233.6 108.1v2M233.6 112v1.9M233.6 115.8v15.5M233.6 113.9h3.8M233.6 115.8h3.8M233.6 119.7h3.8M233.6 110.1h3.8M237.4 112h.1M237.4 117.8h.1"/>
<path d="M247.1 100.4h.1M247.1 100.4v1.9M162.2 131.3h.1M162.2 131.3h13.5M183.4 131.3h.1M183.4 131.3h3.9M185.3 131.3h.1M185.3 131.3v1.9M196.9 135.1h.1M196.9 135.1v9.7M206.6 121.6h.1M206.6 125.5h.1"/>
<path d="M206.6 121.6h13.5M206.6 125.5h13.5M227.8 121.6h.1M227.8 125.5h.1M227.8 121.6h25.1M227.8 125.5h25.1M233.6 123.6h.1M233.6 131.3h.1M233.6 123.6h3.8M233.6 131.3h13.5M237.4 121.6h.1M237.4 125.5h.1"/>
<path d="M247.1 129.4h.1M247.1 131.3h.1M247.1 129.4v3.8M185.3 140.9h.1M185.3 142.9h.1M185.3 140.9v2M185.3 142.9h11.6M196.9 142.9h.1"/>
</g>
<g fill="#f0f" stroke="#f0f" stroke-width=".17">
<circle cx="249" cy="27" r=".36"/>
<circle cx="235.5" cy="34.7" r=".37"/>
<circle cx="235.5" cy="27" r=".37"/>
<circle cx="249" cy="34.7" r=".36"/>
<circle cx="212.4" cy="13.5" r=".37"/>
<circle cx="167.9" cy="32.8" r=".37"/>
<circle cx="198.8" cy="15.4" r=".36"/>
<circle cx="212.4" cy="15.4" r=".37"/>
<circle cx="181.5" cy="75.3" r=".36"/>
<circle cx="193" cy="61.8" r=".37"/>
<circle cx="193" cy="88.8" r=".37"/>
<circle cx="181.5" cy="88.8" r=".36"/>
<circle cx="181.5" cy="61.8" r=".36"/>
<circle cx="193" cy="75.3" r=".37"/>
<circle cx="237.4" cy="121.6" r=".36"/>
<circle cx="233.6" cy="112" r=".36"/>
<circle cx="179.5" cy="108.1" r=".36"/>
<circle cx="171.8" cy="117.8" r=".36"/>
<circle cx="171.8" cy="108.1" r=".36"/>
<circle cx="237.4" cy="112" r=".36"/>
<circle cx="233.6" cy="119.7" r=".36"/>
<circle cx="233.6" cy="108.1" r=".36"/>
<circle cx="187.3" cy="108.1" r=".37"/>
<circle cx="237.4" cy="125.5" r=".36"/>
<circle cx="233.6" cy="123.5" r=".36"/>
<circle cx="247.1" cy="131.3" r=".36"/>
<circle cx="237.4" cy="117.8" r=".36"/>
<circle cx="196.9" cy="142.9" r=".37"/>
<circle cx="198.8" cy="13.5" r=".36"/>
<circle cx="198.8" cy="11.6" r=".36"/>
<circle cx="254.8" cy="27" r=".37"/>
<circle cx="185.3" cy="131.3" r=".36"/>
<circle cx="179.5" cy="117.8" r=".36"/>
<circle cx="254.8" cy="34.7" r=".37"/>
<circle cx="264.5" cy="38.6" r=".37"/>
<circle cx="175.7" cy="32.8" r=".36"/>
<circle cx="167.9" cy="44.4" r=".37"/>
</g>
<g font-size="5.2">
<text x="148.7" y="8.3">PA</text>
<text x="140.9" y="56.5">Loop Back</text>
<text x="140.9" y="100.9">MIC &amp; IR</text>
</g>
<g font-size="4">
<text x="162.2" y="68.9">Ra</text>
<text x="225.9" y="66.9">A</text>
<text x="225.9" y="82.4">B</text>
<text x="162.2" y="84.3">Rb</text>
</g>
<g font-size="2.7">
<text x="254.8" y="172.3">SCHEMATIC1</text>
<text x="254.8" y="176.1">P08 RTL8730_MIC/SPK/TH</text>
<text x="237.4" y="181.9">farone</text>
<text x="276.1" y="181.9">B</text>
<text x="285.7" y="181.9">V0.1</text>
</g>
<g font-size="1.9" fill="#000080">
<text x="169.9" y="24.9">R56</text>
<text x="169.9" y="28.7">R57</text>
<text x="168" y="36.4">R21</text>
<text x="168" y="42.2">R/10K/F/1/16W/0402</text>
<text x="85" y="94.4">R59</text>
<text x="94.6" y="94.4">R/1K/F/1/20W/0201</text>
<text x="85" y="98.2">R58</text>
<text x="94.6" y="98.2">R/10K/F/1/20W/0201</text>
</g>
<g font-size="1.7">
<text x="196.9" y="5.5">VCC_5V_IN</text>
<text x="160.2" y="16.8">Note:</text>
<text x="198.4" y="17.9" transform="rotate(-90 198.4 17.9)">6</text>
<text x="160.2" y="18.6">Gain=400K/(Ri+5K)</text>
<text x="160.2" y="20.3">Cutoff freq = 1/(2*PI*Ci*Ri)</text>
<text x="210.4" y="18.8">NOTE:</text>
<text x="210.4" y="20.5">VDD=5V,RL=8R</text>
<text x="210.4" y="22.3">Output PWR =1.8W</text>
<text x="266.4" y="22.6">NOTE:</text>
<text x="76.7" y="28.5">39</text>
<text x="209.8" y="26.6">5</text>
<text x="258.3" y="26.6">2</text>
<text x="266.4" y="24.4">1W Speaker</text>
<text x="76.7" y="32.4">40</text>
<text x="186.9" y="32.4">1</text>
<text x="209.8" y="34.3">8</text>
<text x="258.3" y="32.4">1</text>
<text x="76.7" y="38.2">41</text>
<text x="186.9" y="36.3">2</text>
<text x="262.1" y="37.1" transform="rotate(-90 262.1 37.1)">4</text>
<text x="264.1" y="37.1" transform="rotate(-90 264.1 37.1)">3</text>
<text x="76.7" y="42.1">42</text>
<text x="76.7" y="47.8">43</text>
<text x="198.4" y="44.8" transform="rotate(-90 198.4 44.8)">7</text>
<text x="200.4" y="44.8" transform="rotate(-90 200.4 44.8)">9</text>
<text x="76.7" y="51.7">44</text>
<text x="76.7" y="57.5">45</text>
<text x="76.7" y="61.4">46</text>
<text x="76.7" y="71">51</text>
<text x="76.7" y="74.9">52</text>
<text x="76.7" y="80.7">54</text>
<text x="76.7" y="84.5">55</text>
<text x="119.7" y="88.5">VCC_3V3</text>
<text x="76.7" y="94.2">68</text>
<text x="76.7" y="98">69</text>
<text x="240.9" y="107.7">1</text>
<text x="246.7" y="102.9" transform="rotate(-90 246.7 102.9)">12</text>
<text x="240.9" y="109.6">2</text>
<text x="240.9" y="111.5">3</text>
<text x="240.9" y="113.5">4</text>
<text x="240.9" y="115.4">5</text>
<text x="240.9" y="117.3">6</text>
<text x="240.9" y="119.3">7</text>
<text x="196.5" y="124.1" transform="rotate(-90 196.5 124.1)">3</text>
<text x="239.9" y="125">10</text>
<text x="240.9" y="121.2">8</text>
<text x="240.9" y="123.1">9</text>
<text x="186.9" y="130.8">1</text>
<text x="246.7" y="130.7" transform="rotate(-90 246.7 130.7)">11</text>
<text x="196.5" y="135.5" transform="rotate(-90 196.5 135.5)">2</text>
<text x="233.6" y="179.2">Design by:</text>
<text x="252.9" y="179.2">Review by:</text>
<text x="272.2" y="179.2">Size:</text>
<text x="281.8" y="179.2">Rev:</text>
<text x="233.6" y="185">Date:</text>
<text x="239.4" y="185">Wednesday, May 06, 2026</text>
<text x="272.2" y="185">Sheet: 8</text>
<text x="281.9" y="185">of:</text>
<text x="285.7" y="185">13</text>
</g>
<g font-size="1.7" fill="#f00">
<text x="11" y="10.1">MUTE</text>
<text x="11" y="14">IR_TX</text>
<text x="11" y="19.8">PDM_CLK</text>
<text x="11" y="25.6">PDM_DAT1</text>
<text x="87.2" y="28.4">MIC5_P</text>
<text x="135.5" y="24.5">LINEOUT_LN</text>
<text x="135.5" y="28.4">LINEOUT_LP</text>
<text x="158.7" y="24.5">LO_LN</text>
<text x="158.7" y="28.4">LO_LP</text>
<text x="181.9" y="24.7">LineN 4</text>
<text x="181.9" y="28.6">LineP 3</text>
<text x="212.7" y="26.7">SPKP FB1</text>
<text x="235.9" y="26.5">SPK_OUTP</text>
<text x="87.2" y="32.3">MIC5_N</text>
<text x="135.5" y="32.5">MUTE</text>
<text x="212.7" y="34.4">SPKN FB2</text>
<text x="235.9" y="34.2">SPK_OUTN</text>
<text x="141.3" y="61.2">SPK_OUTP</text>
<text x="235.9" y="61.2">MIC5_P</text>
<text x="83.4" y="70.9">LINEOUT_LN</text>
<text x="83.4" y="74.7">LINEOUT_LP</text>
<text x="141.3" y="88.2">SPK_OUTN</text>
<text x="237.8" y="88.2">MIC5_N</text>
<text x="169.9" y="103.5">VCC_5V_IN</text>
<text x="208.9" y="111.4">IR_LED_N</text>
<text x="220.1" y="115.5">VCC_3V3</text>
<text x="208.9" y="121">PDM_CLK R28</text>
<text x="208.9" y="124.9">PDM_DAT1R29</text>
<text x="164.5" y="130.7">IR_TX</text>
</g>
<g font-size="1.7" fill="#000080">
<text x="198.8" y="11.3">C65</text>
<text x="204.6" y="11.3">C/226/M/6.3V/X5R/0603</text>
<text x="198.8" y="13.2">C66</text>
<text x="198.8" y="15.2">C67</text>
<text x="204.6" y="13.2">C/226/M/6.3V/X5R/0603</text>
<text x="206.6" y="15.2">C/104/K/16V/X7R/0402</text>
<text x="254.8" y="17.1">TVS7</text>
<text x="190.5" y="18.2">U7</text>
<text x="235.5" y="19">C68</text>
<text x="235.5" y="22.9">C/222/K/50V/X7R/0603</text>
<text x="254.8" y="19">ESD/0603ESDA-09N</text>
<text x="47.7" y="24">U14C</text>
<text x="150.6" y="24.8">C76</text>
<text x="150.6" y="26.7">C/104/K/16V/X7R/0402 R/39K/J/1/16W/0402</text>
<text x="150.6" y="28.7">C153</text>
<text x="218.1" y="28.7">L/UPZ1608U221-2R2TF/L0603/Sunlord</text>
<text x="250.9" y="24.8">TP8</text>
<text x="260.6" y="24.8">CN2</text>
<text x="150.6" y="32.5">R20</text>
<text x="150.6" y="34.5">R/100R/J/1/16W/0402</text>
<text x="150.6" y="30.6">C/104/K/16V/X7R/0402 R/39K/J/1/16W/0402</text>
<text x="250.9" y="32.5">TP9</text>
<text x="175.7" y="38.3">C69</text>
<text x="183.4" y="38.3">C71</text>
<text x="218.1" y="36.4">L/UPZ1608U221-2R2TF/L0603/Sunlord</text>
<text x="235.5" y="40.2">C70</text>
<text x="254.8" y="36.4">TVS8</text>
<text x="260.6" y="36.4">CN/WTB0818A-M02-00R</text>
<text x="168" y="44.1">C/103/K/50V/X7R/0402</text>
<text x="168" y="46">C/105/K/10V/X5R/0402</text>
<text x="202.7" y="44.1">U/AXS2033/QFN8/AXS</text>
<text x="235.5" y="44.1">C/222/K/50V/X7R/0603</text>
<text x="254.8" y="44.1">ESD/0603ESDA-09N</text>
<text x="160.2" y="61.5">R22</text>
<text x="160.2" y="63.4">R/20K/F/1/16W/0402</text>
<text x="181.5" y="65.3">R24</text>
<text x="193" y="65.3">C73</text>
<text x="216.2" y="61.5">C72</text>
<text x="216.2" y="63.4">C/474/K/16V/X7R/0402</text>
<text x="193" y="71.1">C/223/K/25V/X7R/0402</text>
<text x="181.5" y="73.1">R/1K/F/1/16W/0402</text>
<text x="181.5" y="78.8">R25</text>
<text x="193" y="78.8">C75</text>
<text x="160.2" y="88.5">R26</text>
<text x="181.5" y="86.6">R/1K/F/1/16W/0402</text>
<text x="193" y="84.6">C/223/K/25V/X7R/0402</text>
<text x="216.2" y="88.5">C77</text>
<text x="160.2" y="90.4">R/20K/F/1/16W/0402</text>
<text x="216.2" y="90.4">C/474/K/16V/X7R/0402</text>
<text x="47.9" y="104.7">RTL8730EAM</text>
<text x="241.3" y="103.9">CN7</text>
<text x="171.8" y="111.7">C78</text>
<text x="179.5" y="111.7">C79</text>
<text x="187.3" y="111.7">C80</text>
<text x="196.9" y="111.7">R30</text>
<text x="256.7" y="111.7">TP10</text>
<text x="171.8" y="117.4">C/104/K/16V/X7R/0402</text>
<text x="171.8" y="115.5">C/107/M/10V/X5R/1206</text>
<text x="171.8" y="119.4">C/226/M/6.3V/X5R/0603</text>
<text x="196.9" y="119.4">R/2R7/J/1/4W/1206</text>
<text x="256.7" y="117.4">TP11</text>
<text x="196.9" y="125.2">Q3</text>
<text x="218.1" y="123.2">R/100R/J/1/16W/0402</text>
<text x="256.7" y="121.3">TP12</text>
<text x="256.7" y="125.2">TP13</text>
<text x="173.7" y="131">R31</text>
<text x="218.1" y="127.1">R/100R/J/1/16W/0402</text>
<text x="173.7" y="132.9">R/1K/F/1/16W/0402</text>
<text x="185.3" y="134.8">R32</text>
<text x="196.9" y="134.8">Q/NMOS/CJ2302/SOT23</text>
<text x="233.6" y="132.9">CN/FPC512-10-RL-TA-01</text>
<text x="185.3" y="140.6">R/10K/F/1/16W/0402</text>
</g>
<g font-size="1.7" fill="#004080">
<text x="199.6" y="23.9" transform="rotate(-90 199.6 23.9)">VDD</text>
<text x="67.4" y="29.8">MICIN5P</text>
<text x="190.2" y="29.8">IN+</text>
<text x="190.2" y="25.9">IN-</text>
<text x="204" y="27.9">VQ+</text>
<text x="67.3" y="33.7">MICIN5N</text>
<text x="190.2" y="33.7">SHUT</text>
<text x="204.4" y="35.6">VQ-</text>
<text x="67.4" y="39.4">MICIN3P</text>
<text x="190.2" y="37.5">BYPASS</text>
<text x="199.6" y="41.5" transform="rotate(-90 199.6 41.5)">GND</text>
<text x="201.6" y="41.5" transform="rotate(-90 201.6 41.5)">GND1</text>
<text x="67.3" y="43.3">MICIN3N</text>
<text x="67.3" y="53">MICIN2N</text>
<text x="67.4" y="49.1">MICIN2P</text>
<text x="67.4" y="58.7">MICIN1P</text>
<text x="67.3" y="62.6">MICIN1N</text>
<text x="64.6" y="72.3">LINEOUTLN</text>
<text x="64.7" y="76.1">LINEOUTLP</text>
<text x="64.4" y="81.9">LINEOUTRP</text>
<text x="64.3" y="85.8">LINEOUTRN</text>
<text x="70.1" y="95.4">PB21</text>
<text x="62.8" y="99.3">PB22_TM_DIS</text>
</g>
<g font-size="1.4">
<text x="30.9" y="1.4">5</text>
<text x="88.8" y="1.4">4</text>
<text x="146.7" y="1.4">3</text>
<text x="204.6" y="1.4">2</text>
<text x="262.6" y="1.4">1</text>
<text x=".5" y="26.1">D</text>
<text x="292" y="26.1">D</text>
<text x=".5" y="71.9">C</text>
<text x="292" y="71.9">C</text>
<text x=".5" y="117.8">B</text>
<text x="292" y="117.8">B</text>
<text x=".5" y="163.6">A</text>
<text x="292" y="163.6">A</text>
<text x="30.9" y="186.8">5</text>
<text x="88.8" y="186.8">4</text>
<text x="146.7" y="186.8">3</text>
<text x="204.6" y="186.8">2</text>
<text x="262.6" y="186.8">1</text>
</g>
</svg>
